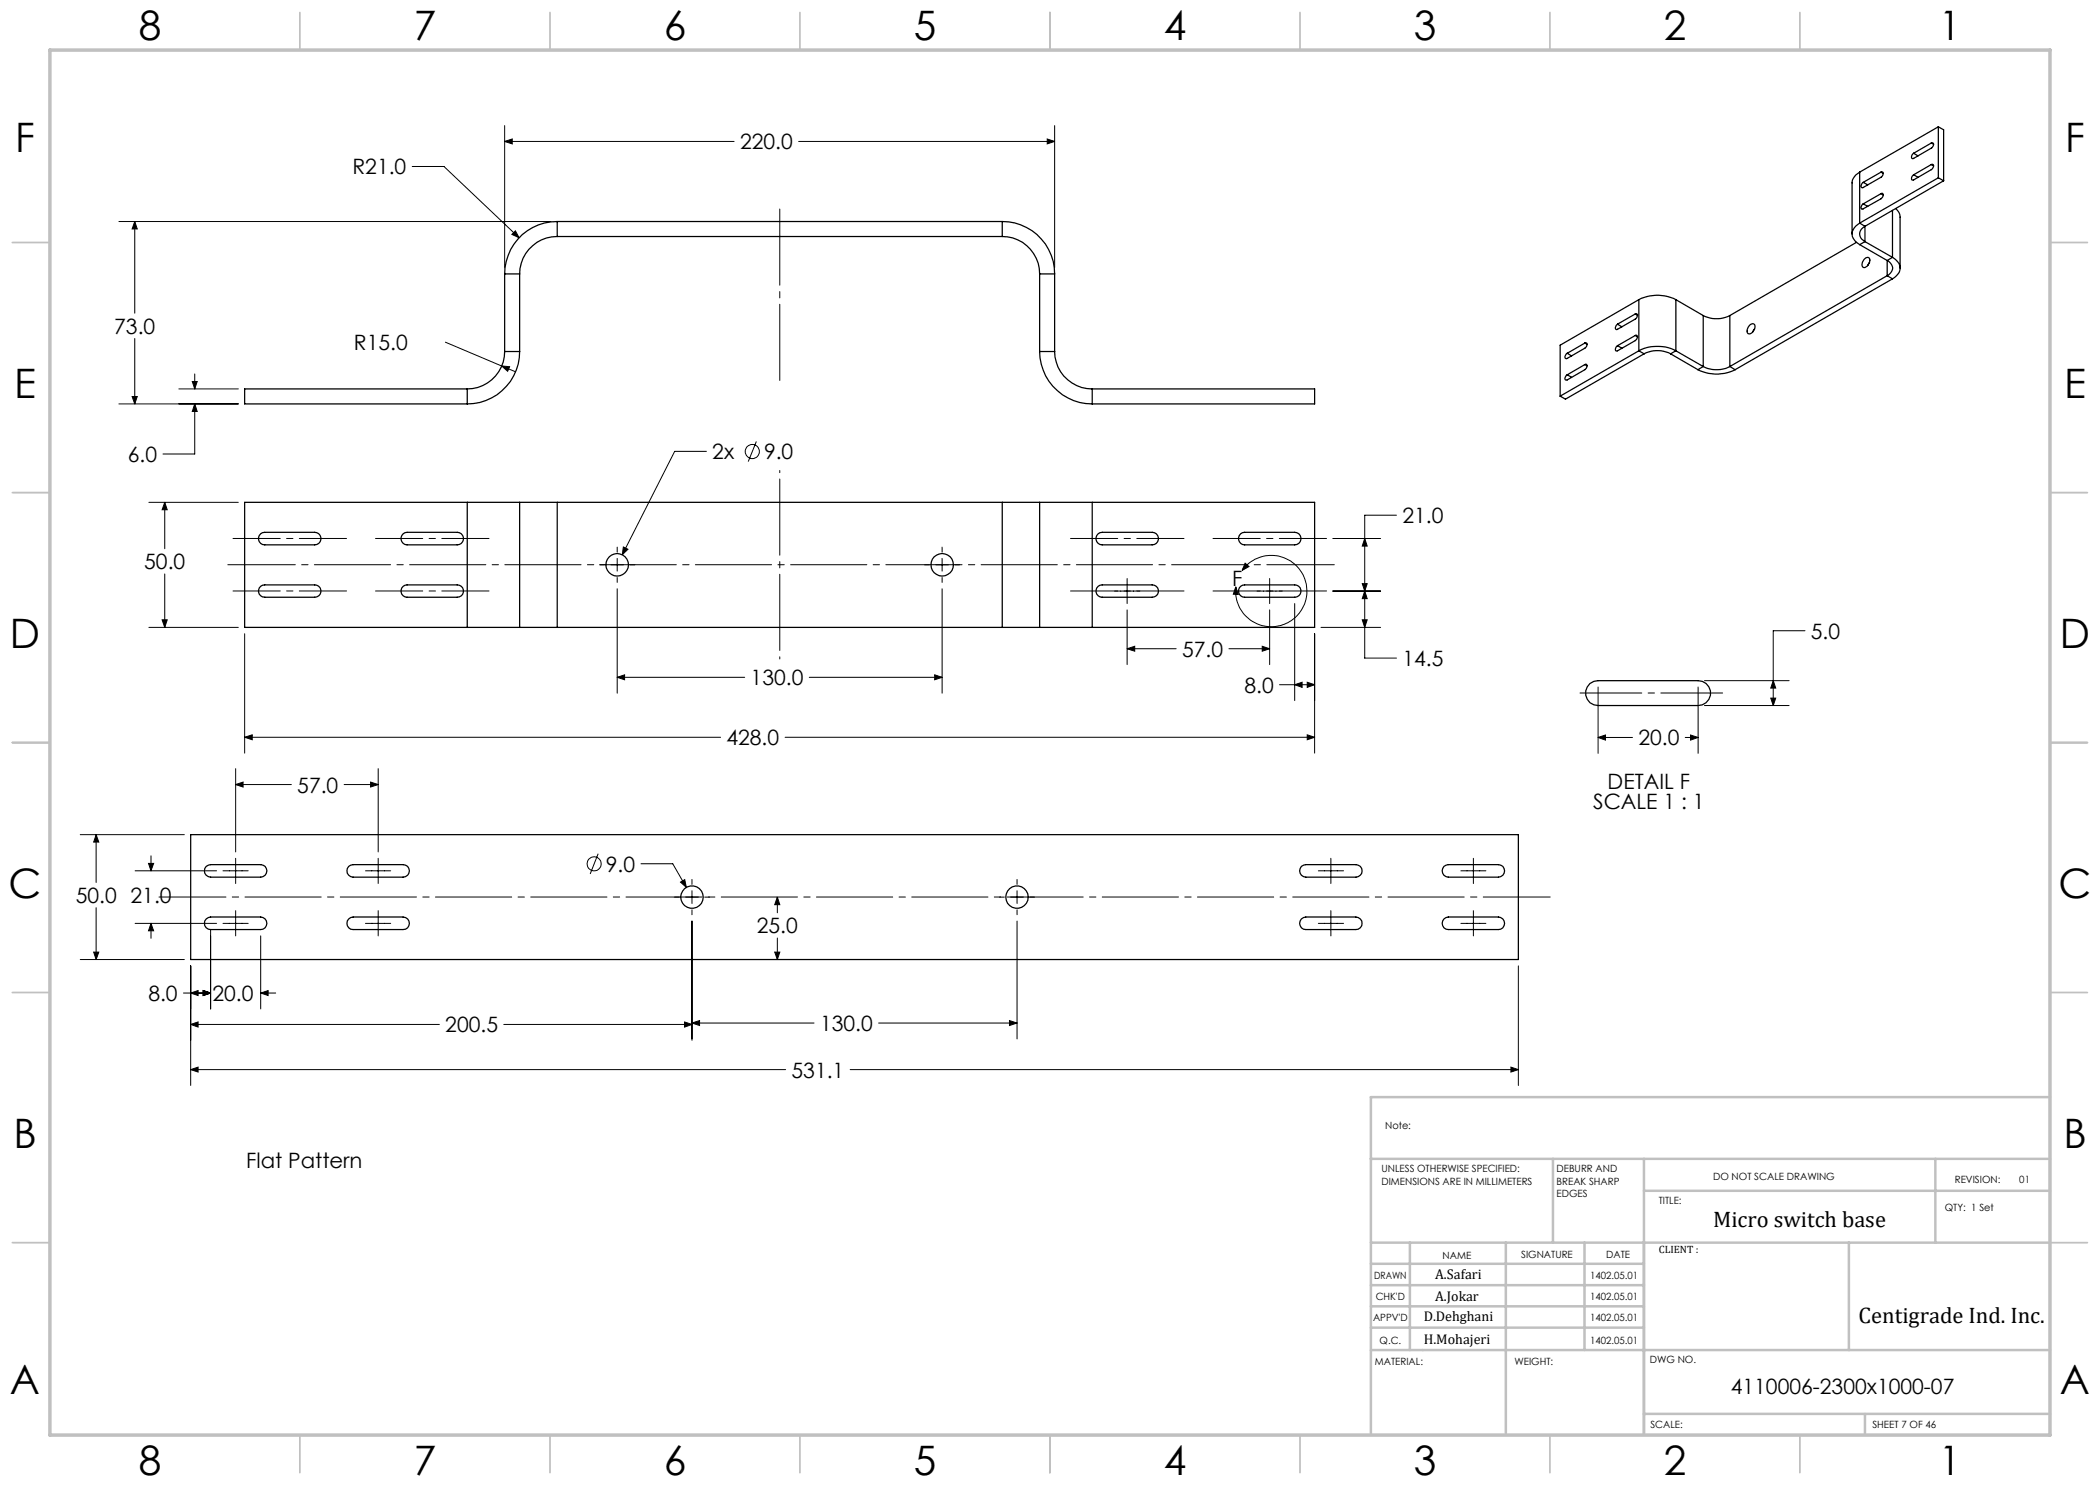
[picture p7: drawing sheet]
<svg xmlns="http://www.w3.org/2000/svg" width="420mm" height="297mm" viewBox="0 0 420 297" stroke-linecap="round" stroke-linejoin="round" font-family="sans-serif">
<g fill="none" stroke="#000" stroke-width=".2">
<path d="M82.4 33.3h6.4l15 14.3M100.9 28.3l1.5-.5v1zM100.9 25.1v28.4M100.9 28.3h45.9M159.7 28.3h51.2M209.4 27.8l1.5 .5-1.5 .5zM210.9 25.1v28.4M23.8 44.3h86.4M27 44.3l.4 1.5h-1zM27 44.3v18.3M102.4 46.9l.7-.7 .7 1.4zM26.4 79.3h1l-.4 1.5z"/>
<path d="M27 67.7v13.1M35.8 77.8h11.9M38.5 76.3h.9l-.5 1.5zM38.9 74.8v3M89.1 68.4l11.2 4.8M100.3 73.2l1.6 .1-.4 1zM100.3 73.2l2.8 1.2M23.8 80.8h23.9M38.9 80.8l.5 1.5h-.9zM38.9 80.8v10h-6.3M141.3 90.3h-6.4l-10.4 20.6M151.3 88.3l-1.7 4"/>
<path d="M29.8 100.5h17.9M32.9 100.5l.5 1.4h-1zM32.9 100.5v9.2M32.9 114.8v10.7M119.9 113h1M122.2 113h2.5M123.4 109.4v1M123.4 111.7v2.5M123.4 115.5v1M123.4 117.8v20.8M124.7 109.4l.9 .5-1.1 1zM126 113h1"/>
<path d="M184.9 113h1M187.1 113h2.6M188.4 109.4v1M188.4 111.7v2.5M188.4 115.5v1M188.4 117.8v20.8M191 113h.9M222.9 118.2h5.1M225.4 115.7v5M247.2 117.4l.4 1.5-.9-.1zM248.4 114.1a7.1 7.1 0 0 1 11.8 .1 7.1 7.1 0 0 1-4.3 11 7.1 7.1 0 0 1-8.7-7.8M249 112.6l.8 .7-1.4 .8z"/>
<path d="M251.4 118.2h5.1M253.9 115.7v5M266.6 118.2h9.5M266.6 107.7h9.5M272.5 116.7h.9l-.5 1.5zM272.9 118.2l.5 1.5h-.9zM272.9 107.7l.5 1.5h-.9zM279.3 103h-6.4v28.6h6.4M29.8 125.5h17.9M32.4 124h1l-.5 1.5zM48.9 126.7v23.9M123.4 135.5l1.5-.5v1z"/>
<path d="M123.4 135.5h25.5M161.9 135.5h26.5M186.9 135l1.5 .5-1.5 .5zM225.4 129.7l1.5-.4v.9zM225.4 122v10.9M225.4 129.7h9.8M245.8 129.7h8.1M252.4 129.3l1.5 .4-1.5 .5zM253.9 122v10.9M255.9 136.9h7M258.9 136.9l1.5-.4v1zM258.9 120.7v19.4"/>
<path d="M261.4 136.5l1.5 .4-1.5 .6zM262.9 126.7v23.9M264.2 125.5h11.9M272.5 124h.9l-.5 1.5zM319.6 137.4v13.3M339.6 137.4v13.3M340.9 136.1h16.9M354.2 139.6h.9l-.5 1.5zM354.6 136.1l.5 1.5h-.9zM361 126.1h-6.4v15M47.1 156.9l1.5-.5v1zM47.1 153.7v16.7"/>
<path d="M47.1 156.9h11.2M48.9 147.5l1.5-.5v1zM48.9 147.5h95.2M68.8 156.9h6.8M74.1 156.4l1.5 .5-1.5 .5zM75.6 153.7v16.7M157 147.5h105.9M261.4 147l1.5 .5-1.5 .5zM319.6 147.5l1.5-.5v1zM319.6 147.5h6.9M337 147.5h2.6M338.1 147l1.5 .5-1.5 .5z"/>
<path d="M340.9 141.1h16.9M16.1 166.9h20.8M19.2 166.9l.6 1.5h-1.1zM19.2 166.9v9.6M27 174.2h16.3M29.7 172.7h1l-.5 1.5zM30.2 171.2v3M44.6 174.2h5M47.1 171.7v5M73.1 174.2h5M75.6 171.7v5M119.6 170.7l-1.6 4.1"/>
<path d="M128.2 172.8h6.3l2.8 4.7M134.9 179.4h1M136.1 176.4l.8-.5 .4 1.6zM137.1 179.4h2.6M138.4 175.9v1M138.4 178.1v2.6M140.9 179.4h1M155.5 179.4l.5 1.5h-1.1zM155.5 179.4v3.2M199.9 179.4h1M202.1 179.4h2.6M203.4 175.9v1"/>
<path d="M203.4 178.1v2.6M206 179.4h.9M263.7 174.2h5M266.2 171.7v5M292.2 174.2h5M294.7 171.7v5M16.1 191.9h20.8M18.7 190.4h1.1l-.6 1.5zM19.2 181.5v10.4M27 184.7h16.3M30.2 184.7l.5 1.5h-1zM30.2 184.7v3"/>
<path d="M36.7 198.6h5.4M38.1 198.6l1.5-.5v1zM38.1 193.2v23.9M40.6 198.1l1.5 .5-1.5 .5zM42.1 185.9v15.9M44.6 184.7h5M47.1 182.1v5.1M52.1 198.6l1.5-.5v1zM52.1 187.2v14.6M52.1 198.6h3M73.1 184.7h5M75.6 182.1v5.1"/>
<path d="M138.4 182v.9M138.4 184.2v23.9M154.9 190.4h1.1l-.5 1.5zM155.5 187.6v4.3M203.4 182v.9M203.4 184.2v23.6M263.7 184.7h5M266.2 182.1v5.1M292.2 184.7h5M294.7 182.1v5.1M303.7 193.2v23.9M38.1 213.9l1.5-.5v1z"/>
<path d="M38.1 204.9l1.5-.5v1zM38.1 213.9h119M38.1 204.9h49.8M100.8 204.9h37.6M136.9 204.4l1.5 .5-1.5 .5zM138.4 204.6l1.5-.5v1zM138.4 204.6h24.4M170 213.9h133.7M175.7 204.6h27.7M201.9 204.1l1.5 .5-1.5 .5zM302.2 213.4l1.5 .5-1.5 .5z"/>
<circle cx="150.5" cy="90.3" r="1.41"/>
<circle cx="118.8" cy="172.8" r="1.4"/>
</g>
<path d="M156 76.6v-35.3" fill="none" stroke="#000" stroke-width=".2" stroke-dasharray="15.2 1.3 1.3 1.3" stroke-dashoffset="-.5"/>
<path d="M266.9 112.9h-221.3" fill="none" stroke="#000" stroke-width=".2" stroke-dasharray="15.2 1.3 1.3 1.3" stroke-dashoffset="1.7"/>
<path d="M156 94.1v37.7" fill="none" stroke="#000" stroke-width=".2" stroke-dasharray="15.2 1.3 1.3 1.3" stroke-dashoffset="-1.7"/>
<path d="M46.6 107.7h22.7M46.6 118.2h22.7M97.8 107.7h-22.7M97.8 118.2h-22.7M214.1 118.2h22.7M236.8 107.7h-22.7M265.3 107.7h-22.7M265.3 118.2h-22.7" fill="none" stroke="#000" stroke-width=".2" stroke-dasharray="15.2 1.3 1.3 1.3" stroke-dashoffset="5.8"/>
<path d="M344.5 138.6h-28.5" fill="none" stroke="#000" stroke-width=".2" stroke-dasharray="15.2 1.3 1.3 1.3" stroke-dashoffset="2.9"/>
<path d="M31.8 179.4h278.2" fill="none" stroke="#000" stroke-width=".2" stroke-dasharray="15.2 1.3 1.3 1.3" stroke-dashoffset="1.8"/>
<g fill="none" stroke="#c0c0c0" stroke-width=".35">
<path d="M60 2.5v7.5M110 2.5v7.5M160 2.5v7.5M210 2.5v7.5M260 2.5v7.5M310 2.5v7.5M360 2.5v7.5M2.5 48.5h7.5M410 48.5h7.5M2.5 98.5h7.5M410 98.5h7.5M2.5 148.5h7.5"/>
<path d="M410 148.5h7.5M2.5 198.5h7.5M410 198.5h7.5M2.5 248.5h7.5M410 248.5h7.5M60 287v7.5M110 287v7.5M160 287v7.5M210 287v7.5M260 287v7.5M310 287v7.5M360 287v7.5"/>
</g>
<g fill="none" stroke="#c0c0c0" stroke-width=".5">
<path d="M410 219.4h-135.8v67.4M274.2 231.8h135.8M310.6 231.8v16.7M328.8 231.8v55.2M328.8 238.2h81.2M387.1 231.8v16.7M274.2 248.5h135.8M274.2 257h54.6M274.2 252.8h54.6M282 248.5v21.5M301.2 248.5v38.3M316.9 248.5v21.5"/>
<path d="M369.8 248.5v21.5M274.2 265.5h54.6M274.2 261.3h54.6M274.2 270h135.8M328.8 282.8h81.2M373 282.8v4.2"/>
</g>
<path d="M10 10h400v277h-400z" fill="none" stroke="#c0c0c0" stroke-width=".7"/>
<g fill="#000">
<path d="M38.9 80.8l.5 1.5h-.9zM38.5 76.3h.9l-.5 1.5zM100.3 73.2l1.2 1.1 .4-1zM103.1 46.2l-.7 .7 1.4 .7zM27 44.3l.4 1.5h-1zM26.4 79.3h1l-.4 1.5zM100.9 28.3l1.5-.5v1zM209.4 27.8l1.5 .5-1.5 .5zM48.9 147.5l1.5-.5v1zM261.4 147l1.5 .5-1.5 .5zM32.9 100.5l.5 1.4h-1zM32.4 124h1l-.5 1.5zM186.9 135l1.5 .5-1.5 .5zM123.4 135.5l1.5-.5v1zM124.7 109.4l-.2 1.5 1.1-1zM261.4 136.5l1.5 .4-1.5 .6zM258.9 136.9l1.5-.4v1zM252.4 129.3l1.5 .4-1.5 .5zM225.4 129.7l1.5-.4v.9zM272.5 124h.9l-.5 1.5zM272.9 118.2l.5 1.5h-.9zM272.5 116.7h.9l-.5 1.5zM272.9 107.7l.5 1.5h-.9zM319.6 147.5l1.5-.5v1zM338.1 147l1.5 .5-1.5 .5zM354.6 136.1l.5 1.5h-.9zM354.2 139.6h.9l-.5 1.5zM19.2 166.9l.6 1.5h-1.1zM18.7 190.4h1.1l-.6 1.5zM38.1 213.9l1.5-.5v1zM302.2 213.4l1.5 .5-1.5 .5zM40.6 198.1l1.5 .5-1.5 .5zM52.1 198.6l1.5-.5v1zM38.1 198.6l1.5-.5v1zM40.6 198.1l1.5 .5-1.5 .5zM30.2 184.7l.5 1.5h-1zM29.7 172.7h1l-.5 1.5zM47.1 156.9l1.5-.5v1zM74.1 156.4l1.5 .5-1.5 .5zM136.1 176.4l1.2 1.1-.4-1.6zM38.1 204.9l1.5-.5v1zM136.9 204.4l1.5 .5-1.5 .5zM138.4 204.6l1.5-.5v1zM201.9 204.1l1.5 .5-1.5 .5zM154.9 190.4h1.1l-.5 1.5zM155.5 179.4l.5 1.5h-1.1z"/>
<path d="M247.2 117.4l.4 1.5-.9-.1zM249 112.6l.8 .7-1.4 .8z"/>
</g>
<g fill="none" stroke="#000" stroke-width=".25">
<path d="M371.9 34.4l-1 .9-.5 1.1v10.4M371.9 34.4v10.2M372.6 36.5l1 .5M376.2 38.7h.1a.6 .6 0 0 1 .3 .6 .6 .6 0 0 1-.4 .5l-3.7 2a.57 .57 0 0 1-.3-.5 .57 .57 0 0 1 .4-.5M376.2 34.4h.3l.1 .2v.4l-.3 .3-3.8 2.3a.6 .6 0 0 1-.3-.6 .6 .6 0 0 1 .4-.5M376.2 38.7l-3.6 2.1M376.2 34.4l-3.6 2.1M376.2 38.7l.4 .3M376.2 34.4l.4 .3M382.7 35l.9 .5M382.7 30.7l.9 .5M386.3 32.9l.1-.1a.6 .6 0 0 1 .3 .6 .6 .6 0 0 1-.4 .5l-3.6 2.1h-.3l-.1-.2v-.4l.4-.4"/>
<path d="M386.3 28.6h.1a.57 .57 0 0 1 .3 .6 .57 .57 0 0 1-.4 .4l-3.7 2.1a.6 .6 0 0 1-.3-.5 .6 .6 0 0 1 .4-.5M386.3 32.9l-3.6 2.1M386.3 28.6l-3.6 2.1M386.3 32.9l.4 .3M386.3 28.6l.4 .3M387.7 25.4v10.2M387.7 35.6l-15.8 9M387.7 25.4l-15.8 9M387.7 35.6l1 .6M387.7 25.4l1 .6v10.2M388.7 36.2l-15.7 9.1M100.9 54.8h3"/>
<path d="M100.9 54.8v15.5M103.9 54.8v15.5M111.4 47.3a7.5 7.5 0 0 0-7.5 7.5M111.4 44.3a10.4 10.4 0 0 0-10.5 10.5M111.4 44.3v3M111.4 44.3h89M111.4 47.3h89M200.4 44.3a10.4 10.4 0 0 1 10.5 10.5M200.4 47.3a7.5 7.5 0 0 1 7.5 7.5M200.4 44.3v3M207.9 54.8h3M207.9 54.8v15.5"/>
<path d="M210.9 54.8v15.5M327.8 59.9a8.2 8.2 0 0 1 7.4 0M327.8 59.9v10.3M327.8 59.9l-15.8 9.1v10.2M335.2 59.9v10.3M335.2 59.9l5.4 3.2M371.3 48.5l-25.3 14.6M371.9 44.6a2.35 2.35 0 0 0-1.2 3.1l.5 .7 .7 .5M371.9 44.6l1.1 .7M371.9 48.9l5.5 3.2M372.6 40.8l1 .5M372.8 51.9l.2-.2a.55 .55 0 0 1 .7-.2 .55 .55 0 0 1 .2 .8 1.27 1.27 0 0 1-1.3 1.2l-.2-.6z"/>
<path d="M373 45.3a1.64 1.64 0 0 0-1.1 1.5 1.64 1.64 0 0 0 1.1 1.5M373 48.3l-1.1 .6M373 45.3v3M373 48.3l5.5 3.2M373.9 52.5l-.4 .6M377.4 52.1a1.6 1.6 0 0 1 1.1 1.5 1.6 1.6 0 0 1-1.1 1.5M377.4 55.1l1.1 .7M377.4 52.1v3M377.4 55.1l-31.4 18.2M378.5 51.5a2.3 2.3 0 0 1 1.3 3l-1.3 1.3M378.5 51.5l-1.1 .6M378.5 42.1v9.4"/>
<path d="M378.5 55.8l-31.5 18.1M379.1 41.7l.2 .1a2.05 2.05 0 0 1 .7 1.6v10.2M93.5 77.8v3M93.5 77.8h-44.6v3h44.6M100.9 70.3a7.5 7.5 0 0 1-7.4 7.5M100.9 70.3h3M103.9 70.3a10.5 10.5 0 0 1-10.4 10.5M207.9 70.3a10.5 10.5 0 0 0 10.5 10.5M207.9 70.3h3M210.9 70.3a7.5 7.5 0 0 0 7.5 7.5M218.4 77.8h44.5v3h-44.5M218.4 77.8v3"/>
<path d="M313.4 75l.9 .5M313.4 70.7l.9 .5M317 72.9l.1-.1a.6 .6 0 0 1 .3 .6 .6 .6 0 0 1-.4 .5l-3.7 2.1a.57 .57 0 0 1-.3-.6 .57 .57 0 0 1 .4-.4M317 68.6h.3l.1 .2v.4l-.3 .3-3.8 2.3a.6 .6 0 0 1-.3-.7 .6 .6 0 0 1 .4-.4M317 72.9l-3.6 2.1M317 68.6l-3.6 2.1M317 72.9l.4 .3M317 68.6l.4 .3M323.5 69.1l.9 .5M323.5 64.8l.9 .6M327.1 67.1l.1-.1a.6 .6 0 0 1 .3 .6 .6 .6 0 0 1-.4 .5l-3.7 2.1a.57 .57 0 0 1-.3-.6 .57 .57 0 0 1 .4-.5M327.1 62.8h.1a.57 .57 0 0 1 .3 .5 .57 .57 0 0 1-.4 .5l-3.7 2.1a.6 .6 0 0 1-.3-.6 .6 .6 0 0 1 .4-.5"/>
<path d="M327.1 67.1l-3.6 2M327.1 62.8l-3.6 2M327.1 67.1l.4 .2M327.1 62.8l.4 .3M327.8 70.2a8.2 8.2 0 0 1 7.4 0M327.8 70.2l1 .6M327.8 70.2l-15.8 9M328.8 70.8a5.8 5.8 0 0 1 5.3 0M328.8 70.8l-15.7 9-1.1-.6M334.1 70.8l5.5 3.1M335.2 70.2l-1.1 .6M335.2 70.2l5.4 3.1"/>
<path d="M339.6 73.9a8.2 8.2 0 0 0 7.4 0M340.6 73.3a5.9 5.9 0 0 0 5.4 0M340.6 63.1a5.9 5.9 0 0 0 5.4 0M340.6 63.1v10.2M340.6 73.3l-1 .6M346 73.3l1 .6M346 63.1v10.2M350 65a.57 .57 0 0 1 .8-.2 .57 .57 0 0 1 .2 .7 1.27 1.27 0 0 1-1.4 1.2 1.27 1.27 0 0 1 .4-1.7zM350.9 65.8l-.3 .6M52.1 117.3l.9-.3h9.9a1.23 1.23 0 0 1 1.3 1.2 1.23 1.23 0 0 1-1.3 1.2h-9.9a1.23 1.23 0 0 1-1.2-.8 1.23 1.23 0 0 1 .3-1.3zM52.1 106.7l.9-.2h9.9a1.25 1.25 0 0 1 1.3 1.2 1.25 1.25 0 0 1-1.3 1.3h-9.9a1.26 1.26 0 0 1-1.2-.9 1.26 1.26 0 0 1 .3-1.4zM80.6 117.3l.8-.3h10a1.23 1.23 0 0 1 1.3 1.2 1.23 1.23 0 0 1-1.3 1.2h-10a1.23 1.23 0 0 1-1.1-.8 1.23 1.23 0 0 1 .3-1.3z"/>
<path d="M80.6 106.7l.8-.2h10a1.25 1.25 0 0 1 1.3 1.2 1.25 1.25 0 0 1-1.3 1.3h-10a1.26 1.26 0 0 1-1.1-.9 1.26 1.26 0 0 1 .3-1.4zM93.5 100.5h10.4M93.5 100.5v25M93.5 100.5h-44.6v25h44.6M103.9 100.5h7.5M103.9 100.5v25M111.4 100.5v25M111.4 100.5h89M200.4 100.5h7.5M200.4 100.5v25M207.9 100.5h10.5M207.9 100.5v25"/>
<path d="M218.4 100.5v25M218.4 100.5h44.5v25h-44.5M219.6 117.3l.9-.3h9.9a1.23 1.23 0 0 1 1.3 1.2 1.23 1.23 0 0 1-1.3 1.2h-9.9a1.23 1.23 0 0 1-1.2-.8 1.23 1.23 0 0 1 .3-1.3zM219.6 106.7l.9-.2h9.9a1.25 1.25 0 0 1 1.3 1.2 1.25 1.25 0 0 1-1.3 1.3h-9.9a1.26 1.26 0 0 1-1.2-.9 1.26 1.26 0 0 1 .3-1.4zM248.1 117.3l.8-.3h10a1.23 1.23 0 0 1 1.3 1.2 1.23 1.23 0 0 1-1.3 1.2h-10a1.23 1.23 0 0 1-1.1-.8 1.23 1.23 0 0 1 .3-1.3zM248.1 106.7l.8-.2h10a1.25 1.25 0 0 1 1.3 1.2 1.25 1.25 0 0 1-1.3 1.3h-10a1.26 1.26 0 0 1-1.1-.9 1.26 1.26 0 0 1 .3-1.4zM93.5 125.5h10.4M103.9 125.5h7.5M111.4 125.5h89M200.4 125.5h7.5M207.9 125.5h10.5M318 136.7l.8-.4 .8-.2h20a2.49 2.49 0 0 1 2.5 2.5 2.49 2.49 0 0 1-2.5 2.5h-20a2.51 2.51 0 0 1-2.3-1.6 2.51 2.51 0 0 1 .7-2.8z"/>
<path d="M38.1 166.9h265.6v25h-265.6zM41.2 173.3l.9-.4h10a1.25 1.25 0 0 1 1.3 1.3 1.25 1.25 0 0 1-1.3 1.2h-10a1.26 1.26 0 0 1-1.1-.7 1.26 1.26 0 0 1 .2-1.4zM69.7 173.3l.9-.4h10a1.25 1.25 0 0 1 1.3 1.3 1.25 1.25 0 0 1-1.3 1.2h-10a1.26 1.26 0 0 1-1.1-.7 1.26 1.26 0 0 1 .2-1.4zM260.3 173.3l.9-.4h10a1.25 1.25 0 0 1 1.2 1.3 1.25 1.25 0 0 1-1.2 1.2h-10a1.28 1.28 0 0 1-1.2-.8 1.28 1.28 0 0 1 .3-1.3zM288.8 173.3l.9-.4h10a1.25 1.25 0 0 1 1.2 1.3 1.25 1.25 0 0 1-1.2 1.2h-10a1.28 1.28 0 0 1-1.2-.8 1.28 1.28 0 0 1 .3-1.3zM41.2 183.8l.9-.4h10a1.25 1.25 0 0 1 1.3 1.3 1.25 1.25 0 0 1-1.3 1.2h-10a1.23 1.23 0 0 1-1.1-.7 1.23 1.23 0 0 1 .2-1.4zM69.7 183.8l.4-.3 .5-.1h10a1.25 1.25 0 0 1 1.3 1.3 1.25 1.25 0 0 1-1.3 1.2h-10a1.23 1.23 0 0 1-1.1-.7 1.23 1.23 0 0 1 .2-1.4zM260.3 183.8l.9-.4h10a1.25 1.25 0 0 1 1.2 1.3 1.25 1.25 0 0 1-1.2 1.2h-10a1.26 1.26 0 0 1-1.2-.8 1.26 1.26 0 0 1 .3-1.3zM288.8 183.8l.9-.4h10a1.25 1.25 0 0 1 1.2 1.3 1.25 1.25 0 0 1-1.2 1.2h-10a1.26 1.26 0 0 1-1.2-.8 1.26 1.26 0 0 1 .3-1.3z"/>
<circle cx="123.4" cy="113" r="2.25"/>
<circle cx="188.4" cy="113" r="2.24"/>
<circle cx="138.4" cy="179.4" r="2.25"/>
<circle cx="203.4" cy="179.4" r="2.24"/>
</g>
<g font-size="8.1">
<text x="27.8" y="8">8</text>
<text x="82.8" y="8">7</text>
<text x="132.8" y="8">6</text>
<text x="182.8" y="8">5</text>
<text x="232.8" y="8">4</text>
<text x="282.8" y="8">3</text>
<text x="332.8" y="8">2</text>
<text x="387.8" y="8">1</text>
<text x="3" y="30.4">F</text>
<text x="413" y="30.4">F</text>
<text x="2.8" y="79.6">E</text>
<text x="412.8" y="79.6">E</text>
<text x="2" y="129.6">D</text>
<text x="412" y="129.6">D</text>
<text x="1.7" y="179.6">C</text>
<text x="411.7" y="179.6">C</text>
<text x="2.7" y="229.6">B</text>
<text x="412.7" y="229.6">B</text>
<text x="2" y="278.9">A</text>
<text x="412" y="278.9">A</text>
<text x="27.8" y="295">8</text>
<text x="82.8" y="295">7</text>
<text x="132.8" y="295">6</text>
<text x="182.8" y="295">5</text>
<text x="232.8" y="295">4</text>
<text x="282.8" y="295">3</text>
<text x="332.8" y="295">2</text>
<text x="387.8" y="295">1</text>
</g>
<g font-size="4.5">
<text x="342.6" y="245.3">Micro switch base</text>
<text x="371.7" y="264.6">Centigrade Ind. Inc.</text>
</g>
<g font-size="4.2">
<text x="148" y="29.9">220.0</text>
<text x="70.5" y="34.9">R21.0</text>
<text x="22.8" y="66.7">73.0</text>
<text x="70.8" y="70">R15.0</text>
<text x="25.6" y="92.4">6.0</text>
<text x="142.5" y="91.8">2x</text>
<text x="152.8" y="91.8">9.0</text>
<text x="280.5" y="104.6">21.0</text>
<text x="28.8" y="113.8">50.0</text>
<text x="246.4" y="117.2">F</text>
<text x="236.4" y="131.3">57.0</text>
<text x="362.2" y="127.7">5.0</text>
<text x="150.1" y="137">130.0</text>
<text x="280.5" y="133.2">14.5</text>
<text x="248.9" y="138.5">8.0</text>
<text x="145.3" y="149">428.0</text>
<text x="327.7" y="149.1">20.0</text>
<text x="59.5" y="158.5">57.0</text>
<text x="318.6" y="161.9">SCALE 1 : 1</text>
<text x="321.5" y="157.7">DETAIL F</text>
<text x="121.2" y="174.3">9.0</text>
<text x="15.1" y="180.6">50.0 21.0</text>
<text x="151.4" y="186.7">25.0</text>
<text x="29.7" y="200.2">8.0</text>
<text x="42.5" y="200.2">20.0</text>
<text x="89.1" y="206.5">200.5</text>
<text x="164" y="206.2">130.0</text>
<text x="158.3" y="215.5">531.1</text>
<text x="49.2" y="233.7">Flat Pattern</text>
<text x="346.2" y="278.8">4110006-2300x1000-07</text>
</g>
<g font-size="2.8">
<text x="287" y="255.9">A.Safari</text>
<text x="287" y="260.1">A.Jokar</text>
<text x="284.7" y="264.2">D.Dehghani</text>
<text x="284.7" y="268.7">H.Mohajeri</text>
</g>
<text font-size="2.1" x="331.8" y="250.7">CLIENT :</text>
<g font-size="2">
<text x="277" y="225.8">Note:</text>
<text x="276.3" y="234.5">UNLESS OTHERWISE SPECIFIED:</text>
<text x="276.3" y="237">DIMENSIONS ARE IN MILLIMETERS</text>
<text x="311.3" y="234.5">DEBURR AND</text>
<text x="311.3" y="237">BREAK SHARP</text>
<text x="311.3" y="239.5">EDGES</text>
<text x="342.6" y="236">DO NOT SCALE DRAWING</text>
<text x="391" y="236.6">REVISION:</text>
<text x="403.9" y="236.6">01</text>
<text x="331.8" y="240.8">TITLE:</text>
<text x="389" y="242.2">QTY: 1 Set</text>
<text x="288.5" y="251.7">NAME</text>
<text x="304.2" y="251.7">SIGNATURE</text>
<text x="321.2" y="251.7">DATE</text>
<text x="274.8" y="255.9">DRAWN</text>
<text x="318" y="255.9">1402.05.01</text>
<text x="275.1" y="260.1">CHK'D</text>
<text x="318" y="260.1">1402.05.01</text>
<text x="274.6" y="264.2">APPV'D</text>
<text x="275.9" y="268.7">Q.C.</text>
<text x="318" y="264.2">1402.05.01</text>
<text x="318" y="268.7">1402.05.01</text>
<text x="275" y="273">MATERIAL:</text>
<text x="302.9" y="273">WEIGHT:</text>
<text x="330" y="272.5">DWG NO.</text>
<text x="330.1" y="285.6">SCALE:</text>
<text x="374.5" y="285.6">SHEET 7 OF 46</text>
</g>
</svg>
